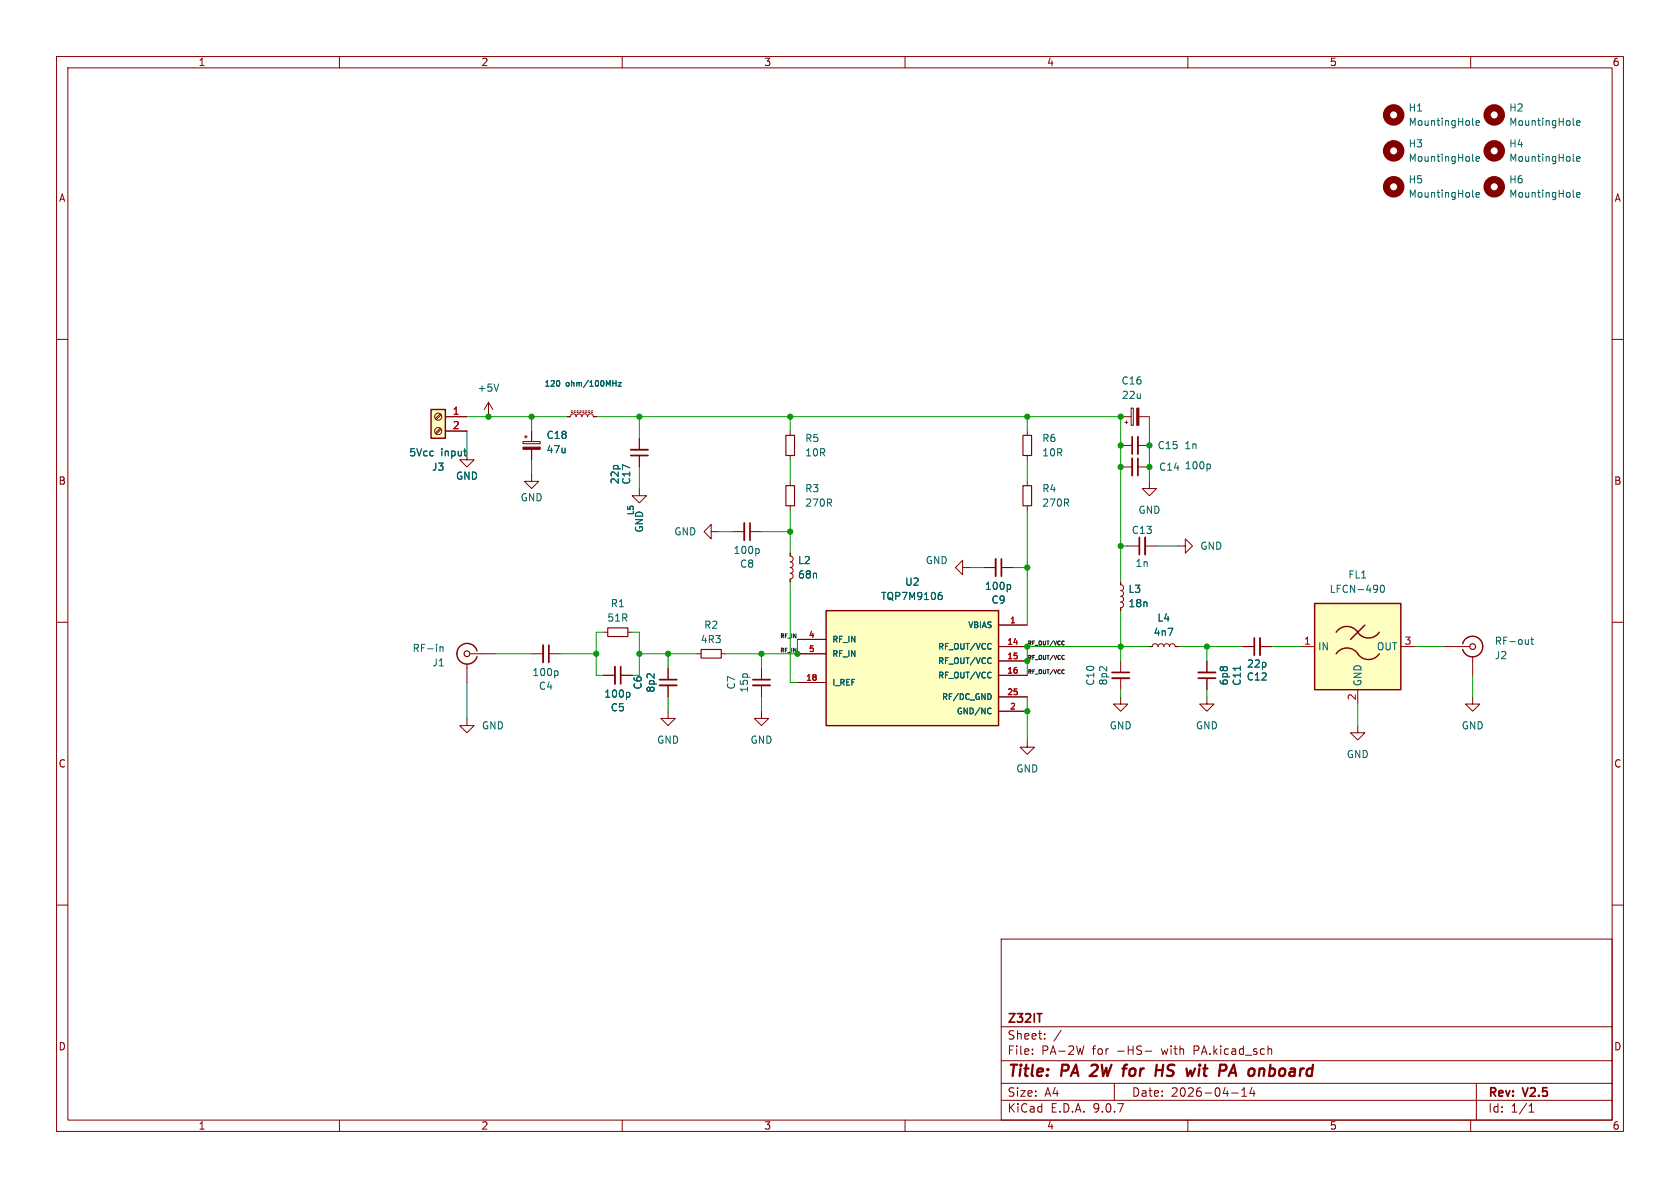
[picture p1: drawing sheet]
<svg xmlns="http://www.w3.org/2000/svg" width="297mm" height="210mm" viewBox="0 0 297 210" stroke-linecap="round" stroke-linejoin="round" font-family="sans-serif">
<g fill="none" stroke="#840000" stroke-width=".18">
<path d="M10 10h277v190h-277zM12 12h273v186h-273zM60 10v2M110 10v2M160 10v2M210 10v2M260 10v2M10 60h2M285 60h2M199.4 96.5h2M202.4 96.5h2.1M203.2 85.1v1.3h1.3l-1.3 1.2-1.3-1.2h1.3"/>
<path d="M208.3 96.5h1.2v-1.2l1.3 1.2-1.3 1.3v-1.3M10 110h2M123.2 115.6h.8M127.5 115.6h.8M198.1 102.9v.5l.4 .1 .1 .4-.1 .4-.4 .1 .3 .1 .2 .2-.1 .5-.4 .2 .4 .2 .1 .3-.1 .4-.4 .1 .4 .2 .1 .3-.1 .4-.4 .1v.6M203.2 114.3h.5l.2-.4 .3-.1 .4 .1 .1 .4 .2-.4 .3-.1 .4 .1 .1 .4 .2-.4 .3-.1 .4 .1 .2 .4 .1-.4 .4-.1 .3 .1 .2 .4h.5M255.3 114.3h4.5M260.3 116.1v3.3M285 110h2M181.6 130.8v1.3h1.3l-1.3 1.3-1.3-1.3h1.3M10 160h2M177 166h108v32h-108z"/>
<path d="M285 160h2M60 198v2M110 198v2M160 198v2M177 194.5h108M177 191.5h108M177 187.5h108M177 181.5h108M182.5 186.3v.1M182.5 185.5v.1M184.7 183.6v.1M184.7 182.8v.1"/>
<path d="M187.6 182.1l-1.3 2M191.6 184.9l-.4 1.5M197 191.5v3M202.5 185.8h1.1M210 198v2M217.7 193.2h1.2M219.5 193.8h.9M219.5 192.7l.5-.4v1.5M221.3 192.2l-.3 1.1h.9M221.7 192.8v1M224.6 185.4l.2 .2v.8M260 198v2"/>
<path d="M261 191.5v6.5M270.3 196.6h.9M270.3 195.5l.4-.4v1.5"/>
</g>
<g fill="none" stroke="#840000" stroke-width=".4">
<path d="M193.9 189.1l-1.3 1.1h1.3M199.1 188.2h.2M204.4 189.2h1.1M205.6 188.2l-.2 2M212 188.9l-.1 1.3M212.1 188.2v.2M212.1 188.2l-.1 .1 .1 .1M212.1 188.2l.1 .1-.1 .1M217.5 189.6h.9M218.1 188.2l.4 2M224.4 190.1l.5 .1M224.6 188.2l-.3 2"/>
<path d="M225.1 188.9l-.6 .1"/>
</g>
<path d="M201.4 95v3M183.3 179.2h.9" fill="none" stroke="#840000" stroke-width=".3"/>
<g fill="none" stroke="#840000" stroke-width=".2">
<path d="M124 114.8h3.5v1.5h-3.5z"/>
<circle cx="260.3" cy="114.3" r=".51"/>
</g>
<path d="M258.6 113.8a1.81 1.81 0 0 1 2.8-1 1.81 1.81 0 0 1 0 2.9 1.81 1.81 0 0 1-2.8-.9" fill="none" stroke="#840000" stroke-width=".25"/>
<path d="M270.2 113.1v.8M270.2 113.8h-.1M270.6 113.1h.5M270.8 112.6v1.1l.3 .2" fill="none" stroke="#006464" stroke-width=".18"/>
<path d="M202.4 95v3" fill="none" stroke="#840000" stroke-width=".33"/>
<path d="M232.4 106.7h15.2v15.2h-15.2z" fill="#ffffc2"/>
<path d="M232.4 106.7h15.2v15.2h-15.2zM236.2 111.8a2.35 2.35 0 0 1 4.1 .3 2.29 2.29 0 0 0 3.5-.3M236.2 115.6a2.35 2.35 0 0 1 4.1 .3 2.29 2.29 0 0 0 3.5-.3M241.3 110.5l-2.5 2.5" fill="none" stroke="#840000" stroke-width=".25"/>
<g fill="none" stroke="#840000" stroke-width=".18">
<path d="M92.5 78.1h3v.3h-3zM92.7 77.2h.5M93 77v.5M94 76.2v1.9M94 79.4v1.9M139.7 76.2v.8M181.6 76.2v.8M198.1 73.7h1.9M198.9 74.7h.5M199.1 74.4v.5M200 72.1h.4v3.1h-.4zM201.3 73.7h1.9"/>
<path d="M94 83.8v1.3h1.2l-1.2 1.3-1.3-1.3h1.3M125.7 94v-1.3l-1.2 1.3 1.2 1.3v-1.3h1.3M129.5 94h2.1M132.6 94h2M139.7 97.8v.5l.4 .1 .1 .4-.1 .4-.4 .1 .3 .1 .2 .2-.1 .5-.4 .2 .4 .2 .1 .3-.1 .4-.4 .2 .4 .1 .1 .3-.1 .4-.4 .2v.5M139.7 80.5v.8M181.6 80.5v.8M181.6 85.1v.8M181.6 89.4v.8M106.7 111.8h.7M111 111.8h.8M134.6 118.1v2"/>
<path d="M170.2 100.3v-1.2l-1.3 1.2 1.3 1.3v-1.3h1.2M174 100.3h2M177 100.3h2.1M229.9 114.3h2.5M247.6 114.3h2.6M118.1 125.7v1.3h1.3l-1.3 1.3-1.3-1.3h1.3M134.6 125.7v1.3h1.3l-1.3 1.3-1.3-1.3h1.3M134.6 121.2v2M198.1 123.2v1.3h1.3l-1.3 1.2-1.3-1.2h1.3M240 128.3v1.2h1.3l-1.3 1.3-1.2-1.3h1.2M240 121.9v2.6M260.3 123.2v1.3h1.3l-1.3 1.2-1.2-1.2h1.2"/>
</g>
<path d="M134 97l.2 .2v.4l-.2 .2M178.4 103.3l.3 .3v.3l-.3 .3M244.1 103.6l.2-.2a.68 .68 0 0 1 .5 .7 .68 .68 0 0 1-.5 .6l-.2-.1-.1-.4z" fill="none" stroke="#006464" stroke-width=".18"/>
<path d="M138.9 77h1.6v3.5h-1.6zM180.8 77h1.6v3.5h-1.6zM180.8 85.9h1.6v3.5h-1.6zM107.4 111h3.6v1.5h-3.6z" fill="none" stroke="#840000" stroke-width=".2"/>
<path d="M132.6 92.5v3M177 98.8v3.1M133.1 120.1h3" fill="none" stroke="#840000" stroke-width=".3"/>
<path d="M131.6 92.5v3M176 98.8v3.1M133.1 121.2h3" fill="none" stroke="#840000" stroke-width=".33"/>
<g fill="#840000" stroke="#840000" stroke-width=".18">
<path d="M201 72.1h.3v3.1h-.3z"/>
<path d="M92.5 79h3v.4h-3z"/>
</g>
<path d="M146 108h30.5v20.3h-30.5z" fill="#ffffc2"/>
<path d="M146 108h30.5v20.3h-30.5z" fill="none" stroke="#840000" stroke-width=".25"/>
<g fill="none" stroke="#840000" stroke-width=".18">
<path d="M86.4 71.1l-.8 1.3M86.4 71.1l.7 1.3M86.4 71.1v2.6M82.5 80v1.3h1.3l-1.3 1.3-1.2-1.3h1.2M141 113h5M141 115.6h5M176.5 110.5h5.1M176.5 114.3h5.1M176.5 116.8h5.1M176.5 119.4h5.1M141 120.7h5M176.5 123.2h5.1"/>
<path d="M176.5 125.7h5.1"/>
</g>
<path d="M88.2 67.9l-.4 1.3M166.1 105.2h.2l.3 .2-.1 .5-.4 .1M166.2 104.7h.3M175.2 113.8h.1M175.2 116.3v.1M175.2 118.9h.1M175.2 114.7h.1M175.2 117.2v.1M175.2 119.7v.1M175 122.7l.2 .4-.2 .5M175 125.2l.2 .1M175.2 126.1l-.2 .1" fill="none" stroke="#006464" stroke-width=".18"/>
<path d="M76.2 72.4h2.5v5.1h-2.5z" fill="#ffffc2"/>
<path d="M76.2 72.4h2.5v5.1h-2.5zM84.3 115.1a1.81 1.81 0 0 0-2.8-1 1.81 1.81 0 0 0 0 2.9 1.81 1.81 0 0 0 2.8-.9" fill="none" stroke="#840000" stroke-width=".25"/>
<g fill="none" stroke="#840000" stroke-width=".18">
<path d="M77.8 73.2l-.8 .8M77.8 75.7l-.8 .8M78 73.3l-.9 .9M78 75.9l-.9 .8M78.7 73.7h3.8M78.7 76.2h3.8M94 76.2v1.9M94 79.4v1.9M100.3 73.7h.5l.2-.4 .3-.1 .4 .1 .2 .4 .1-.4 .4-.1 .3 .1 .2 .4 .1-.4 .4-.1 .3 .1 .2 .4 .1-.4 .4-.1 .4 .1 .1 .4h.5M101 72.9h.2M101 72.6h.2M101.5 72.9h.2"/>
<path d="M101.5 72.6h.2M102 72.9h.2M102 72.6h.2M102.5 72.9h.2M102.5 72.6h.2M103 72.9h.3M103 72.6h.3M103.5 72.9h.3M103.5 72.6h.3M104 72.9h.3M104 72.6h.3M104.5 72.9h.3"/>
<path d="M104.5 72.6h.3M113 77.5v2M198.1 78.7h2.1M201.2 78.7h2M113 86.4v1.2h1.3l-1.3 1.3-1.2-1.3h1.2M113 80.5v2.1M139.7 85.1v.8M139.7 89.4v.8M139.7 97.8v.5M198.1 82.6h2.1M201.2 82.6h2M82.5 117.3v3.4"/>
<path d="M83.1 115.6h4.5M94 115.6h2M97 115.6h2.1M106.7 119.4h2M109.7 119.4h2.1M118.1 118.1v2M139.7 102.4v.5M141 115.6h5M141 113h5M174 100.3h2M176.5 119.4h5.1M176.5 114.3h5.1"/>
<path d="M176.5 110.5h5.1M176.5 116.8h5.1M177 100.3h2.1M198.1 102.9v.5M198.1 107.4v.6M198.1 116.8v2.1M198.1 119.9v2M203.2 114.3h.5M207.8 114.3h.5M213.4 116.8v2.1M213.4 119.9v2M219.7 114.3h2"/>
<path d="M222.8 114.3h2M82.5 127v1.3h1.3l-1.3 1.2-1.2-1.2h1.2M118.1 121.2v2M141 120.7h5M176.5 123.2h5.1M176.5 125.7h5.1M213.4 123.2v1.3h1.2l-1.2 1.2-1.3-1.2h1.3"/>
<circle cx="77.5" cy="73.7" r=".63"/>
<circle cx="77.5" cy="76.2" r=".63"/>
</g>
<g fill="none" stroke="#006464" stroke-width=".18">
<path d="M260.3 28.3l.2 .2M260.3 22l.2 .2M260.3 34.7l.2 .2M260.9 28.1l.6-.1v-.3h-.4l-.2 .2 .1 .6h.5M260.9 21.7l.6-.1v-.2l-.4-.1-.2 .2 .1 .6h.5M260.9 34.4l.6-.1v-.2l-.4-.1-.2 .2 .1 .6h.5M278.1 34.7l.2 .2M278.1 22l.2 .2M278.1 28.3l.2 .2M278.7 28.1l.6-.1v-.3h-.4l-.2 .2 .1 .6h.5M278.7 34.4l.6-.1v-.2l-.4-.1-.2 .2 .1 .6h.5M278.7 21.7l.6-.1v-.2l-.4-.1-.2 .2 .1 .6h.5"/>
<path d="M82 79.7h.5M98.9 67.5v.6M108.3 67.7h.6M108.9 67.3v1M109.3 67.6h.5l-.5 .7h.5M82.2 80.5l.3 .1M213.7 82l.3 .3v.3l-.3 .3M77.8 114.3v.9M77.8 114.4l.2-.1 .3 .1v.8M98.4 118.6l.3 .2v.4l-.3 .2M166.1 105.2h.2l.3 .2-.1 .5-.4 .1M166.2 104.7h.3"/>
<path d="M175.2 113.8h.1M175.2 116.3v.1M175.2 118.9h.1M175.2 114.7h.1M175.2 117.2v.1M175.2 119.7v.1M178.4 103.3l.3 .3v.3l-.3 .3M219.3 117.8v.7M111.1 122.4l.3 .2v.4l-.3 .2M175 122.7l.2 .4-.2 .5M175 125.2l.2 .1M175.2 126.1l-.2 .1"/>
</g>
<path d="M200.2 77.2v3.1M111.5 80.5h3.1M201.2 81v3.1M97 114v3.1M109.7 117.9v3M196.6 118.9h3M211.8 119.9h3.1M221.7 112.8v3M116.6 120.1h3" fill="none" stroke="#840000" stroke-width=".3"/>
<path d="M111.5 79.5h3.1M201.2 77.2v3.1M200.2 81v3.1M96 114v3.1M108.7 117.9v3M196.6 119.9h3M211.8 118.9h3.1M222.8 112.8v3M116.6 121.2h3" fill="none" stroke="#840000" stroke-width=".33"/>
<g fill="none" stroke="#840000" stroke-width=".2">
<path d="M138.9 85.9h1.6v3.5h-1.6z"/>
<circle cx="82.6" cy="115.6" r=".51"/>
</g>
<g fill="none" stroke="#840000" stroke-width="1.3">
<circle cx="246.4" cy="20.3" r="1.27"/>
<circle cx="246.4" cy="33" r="1.27"/>
<circle cx="246.4" cy="26.7" r="1.27"/>
<circle cx="264.2" cy="20.3" r="1.27"/>
<circle cx="264.2" cy="33" r="1.27"/>
<circle cx="264.2" cy="26.7" r="1.27"/>
</g>
<path d="M188.1 115.9h.1M188.1 113.3v.1M188.1 118.4v.1M188.1 116.5h.1M188.1 113.9v.1M188.1 119v.1" fill="none" stroke="#0f0f0f" stroke-width=".18"/>
<g fill="none" stroke="#009600" stroke-width=".18">
<path d="M82.5 73.7h17.8M82.5 76.2v3.8M94 73.7v2.5M105.4 73.7h92.7v29.2M113 73.7v3.8M139.7 73.7v2.5M181.6 73.7v2.5M203.2 73.7v11.4M94 81.3v2.5M113 82.6v3.8M127 94h2.5M134.6 94h5.1"/>
<path d="M139.7 81.3v3.8M139.7 90.2v7.6M181.6 81.3v3.8M181.6 90.2v20.3M198.1 96.5h1.3M204.5 96.5h3.8M87.6 115.6h6.4M99.1 115.6h6.3M106.7 111.8h-1.3v7.6h1.3M111.8 111.8h1.2v7.6M113 115.6h10.2M118.1 115.6v2.5"/>
<path d="M134.6 115.6v2.5M139.7 102.9v17.8h1.3M141 113v2.6h-12.7M171.4 100.3h2.6M179.1 100.3h2.5M198.1 108v8.8M203.2 114.3h-21.6v5.1M208.3 114.3h11.4M213.4 114.3v2.5M224.8 114.3h5.1M250.2 114.3h5.1M260.3 119.4v3.8"/>
<path d="M82.5 120.7v6.3M118.1 123.2v2.5M134.6 123.2v2.5M181.6 123.2v7.6M198.1 121.9v1.3M213.4 121.9v1.3M240 124.5v3.8"/>
</g>
<g fill="#009600" stroke="#009600" stroke-width=".18">
<circle cx="139.7" cy="73.7" r=".46"/>
<circle cx="139.7" cy="94" r=".46"/>
<circle cx="141" cy="115.6" r=".46"/>
<circle cx="134.6" cy="115.6" r=".46"/>
<circle cx="181.6" cy="114.3" r=".46"/>
<circle cx="198.1" cy="82.6" r=".46"/>
<circle cx="203.2" cy="82.6" r=".46"/>
<circle cx="203.2" cy="78.7" r=".46"/>
<circle cx="198.1" cy="96.5" r=".46"/>
<circle cx="181.6" cy="100.3" r=".46"/>
<circle cx="198.1" cy="73.7" r=".46"/>
<circle cx="198.1" cy="78.7" r=".46"/>
<circle cx="181.6" cy="73.7" r=".46"/>
<circle cx="113" cy="115.6" r=".46"/>
<circle cx="118.1" cy="115.6" r=".46"/>
<circle cx="94" cy="73.7" r=".46"/>
<circle cx="86.4" cy="73.7" r=".46"/>
<circle cx="105.4" cy="115.6" r=".46"/>
<circle cx="113" cy="73.7" r=".46"/>
<circle cx="213.4" cy="114.3" r=".46"/>
<circle cx="198.1" cy="114.3" r=".46"/>
<circle cx="181.6" cy="116.8" r=".46"/>
<circle cx="181.6" cy="125.7" r=".46"/>
</g>
<g font-size="2.8" fill="#840000">
<text x="178" y="190.9">Title:</text>
<text x="187.7" y="190.9">PA</text>
<text x="193.7" y="190.9">2W</text>
<text x="200.2" y="190.9">for</text>
<text x="206.7" y="190.9">HS</text>
<text x="213" y="190.9">wit</text>
<text x="219.6" y="190.9">PA</text>
<text x="225.6" y="190.9">onboard</text>
</g>
<g font-size="2.1" fill="#840000">
<text x="178" y="184">Sheet:</text>
<text x="178" y="181.2">Z32IT</text>
<text x="178" y="186.7">File:</text>
<text x="184.1" y="186.7">PA-2W</text>
<text x="193.2" y="186.7">for</text>
<text x="197.6" y="186.7">-HS-</text>
<text x="205.6" y="186.7">with</text>
<text x="211.4" y="186.7">PA.kicad_sch</text>
<text x="178" y="196.9">KiCad</text>
<text x="178" y="194.1">Size:</text>
<text x="184.7" y="194.1">A4</text>
<text x="185.7" y="196.9">E.D.A.</text>
<text x="193.3" y="196.9">9.0.7</text>
<text x="200" y="194.1">Date:</text>
<text x="207" y="194.1">2026-04-14</text>
<text x="263" y="194.3">Rev:</text>
<text x="263" y="196.9">Id:</text>
<text x="267.1" y="196.9">1/1</text>
<text x="269.4" y="194.3">V2.5</text>
</g>
<g font-size="1.8" fill="#840000">
<text x="35" y="11.9">1</text>
<text x="85" y="11.9">2</text>
<text x="135" y="11.9">3</text>
<text x="185" y="11.9">4</text>
<text x="235" y="11.9">5</text>
<text x="285" y="11.9">6</text>
<text x="10.3" y="35.9">A</text>
<text x="285.3" y="35.9">A</text>
<text x="10.3" y="85.9">B</text>
<text x="285.3" y="85.9">B</text>
<text x="10.3" y="135.9">C</text>
<text x="285.3" y="135.9">C</text>
<text x="10.3" y="185.9">D</text>
<text x="285.3" y="185.9">D</text>
<text x="35" y="199.9">1</text>
<text x="85" y="199.9">2</text>
<text x="135" y="199.9">3</text>
<text x="185" y="199.9">4</text>
<text x="235" y="199.9">5</text>
<text x="285" y="199.9">6</text>
</g>
<g font-size="1.8" fill="#006464">
<text x="248.9" y="19.9">H1</text>
<text x="248.9" y="22.5">MountingHole</text>
<text x="266.7" y="19.9">H2</text>
<text x="266.7" y="22.5">MountingHole</text>
<text x="248.9" y="26.3">H3</text>
<text x="248.9" y="28.8">MountingHole</text>
<text x="266.7" y="26.3">H4</text>
<text x="266.7" y="28.8">MountingHole</text>
<text x="248.9" y="32.6">H5</text>
<text x="248.9" y="35.2">MountingHole</text>
<text x="266.7" y="32.6">H6</text>
<text x="266.7" y="35.2">MountingHole</text>
<text x="84.3" y="69.4">+5V</text>
<text x="198.2" y="68.2">C16</text>
<text x="198.2" y="70.7">22u</text>
<text x="96.5" y="77.8">C18</text>
<text x="72.3" y="80.9">5Vcc</text>
<text x="76.3" y="83.4">J3</text>
<text x="77.9" y="80.9">input</text>
<text x="96.5" y="80.3">47u</text>
<text x="142.2" y="78.3">R5</text>
<text x="142.2" y="80.9">10R</text>
<text x="184.2" y="78.3">R6</text>
<text x="184.2" y="80.9">10R</text>
<text x="204.6" y="79.6">C15</text>
<text x="204.8" y="83.4">C14</text>
<text x="209.3" y="79.6">1n</text>
<text x="209.3" y="83.2">100p</text>
<text x="80.5" y="85">GND</text>
<text x="91.9" y="88.8">GND</text>
<text x="109.6" y="85.7" transform="rotate(-90 109.6 85.7)">22p</text>
<text x="111.6" y="85.8" transform="rotate(-90 111.6 85.8)">C17</text>
<text x="142.2" y="87.2">R3</text>
<text x="142.2" y="89.8">270R</text>
<text x="184.2" y="87.2">R4</text>
<text x="184.2" y="89.8">270R</text>
<text x="113.9" y="94.3" transform="rotate(-90 113.9 94.3)">GND</text>
<text x="119.1" y="94.8">GND</text>
<text x="200" y="94.6">C13</text>
<text x="201.2" y="91">GND</text>
<text x="129.6" y="98.1">100p</text>
<text x="130.7" y="100.5">C8</text>
<text x="141" y="99.9">L2</text>
<text x="163.6" y="99.9">GND</text>
<text x="200.6" y="100.4">1n</text>
<text x="212.1" y="97.4">GND</text>
<text x="107.9" y="107.5">R1</text>
<text x="141" y="102.5">68n</text>
<text x="155.7" y="106.3">TQP7M9106</text>
<text x="159.9" y="103.7">U2</text>
<text x="174" y="104.5">100p</text>
<text x="175.2" y="106.9">C9</text>
<text x="199.4" y="105">L3</text>
<text x="199.4" y="107.5">18n</text>
<text x="235" y="105">LFCN-490</text>
<text x="238.3" y="102.5">FL1</text>
<text x="107.3" y="110.1">51R</text>
<text x="123.8" y="113.9">4R3</text>
<text x="124.4" y="111.4">R2</text>
<text x="203.9" y="112.6">4n7</text>
<text x="204.5" y="110.1">L4</text>
<text x="72.8" y="115.5">RF-in</text>
<text x="76.3" y="118">J1</text>
<text x="94" y="119.7">100p</text>
<text x="220.4" y="118.2">22p</text>
<text x="232.9" y="115.2">IN</text>
<text x="243.3" y="115.2">OUT</text>
<text x="264.2" y="116.7">J2</text>
<text x="264.2" y="114.2">RF-out</text>
<text x="95.2" y="122.1">C4</text>
<text x="106.7" y="123.5">100p</text>
<text x="107.9" y="125.9">C5</text>
<text x="113.6" y="122" transform="rotate(-90 113.6 122)">C6</text>
<text x="115.9" y="122.5" transform="rotate(-90 115.9 122.5)">8p2</text>
<text x="130.1" y="122" transform="rotate(-90 130.1 122)">C7</text>
<text x="132.4" y="122.5" transform="rotate(-90 132.4 122.5)">15p</text>
<text x="193.6" y="121.3" transform="rotate(-90 193.6 121.3)">C10</text>
<text x="195.9" y="121.3" transform="rotate(-90 195.9 121.3)">8p2</text>
<text x="217.3" y="121.3" transform="rotate(-90 217.3 121.3)">6p8</text>
<text x="219.6" y="121.3" transform="rotate(-90 219.6 121.3)">C11</text>
<text x="220.3" y="120.5">C12</text>
<text x="240.9" y="121.4" transform="rotate(-90 240.9 121.4)">GND</text>
<text x="85.1" y="129.1">GND</text>
<text x="116.1" y="131.7">GND</text>
<text x="132.6" y="131.7">GND</text>
<text x="196.1" y="129.1">GND</text>
<text x="211.3" y="129.1">GND</text>
<text x="258.3" y="129.1">GND</text>
<text x="179.6" y="136.8">GND</text>
<text x="238" y="134.2">GND</text>
</g>
<g font-size="1.8" fill="#a90000">
<text x="79.9" y="73.4">1</text>
<text x="79.9" y="75.9">2</text>
<text x="230.4" y="114">1</text>
<text x="248.2" y="114">3</text>
<text x="239.8" y="123.9" transform="rotate(-90 239.8 123.9)">2</text>
</g>
<g font-size="1.4" fill="#006464">
<text x="96.2" y="68.5">120</text>
<text x="100" y="68.5">ohm/100MHz</text>
<text x="112.2" y="91.2" transform="rotate(-90 112.2 91.2)">L5</text>
<text x="147.1" y="113.8">RF_IN</text>
<text x="171.1" y="111.2">VBIAS</text>
<text x="147.1" y="116.3">RF_IN</text>
<text x="165.7" y="115">RF_OUT/VCC</text>
<text x="165.7" y="117.6">RF_OUT/VCC</text>
<text x="147.1" y="121.4">I_REF</text>
<text x="165.7" y="120.1">RF_OUT/VCC</text>
<text x="166.4" y="123.9">RF/DC_GND</text>
<text x="169" y="126.5">GND/NC</text>
</g>
<g font-size="1.4" fill="#a90000">
<text x="142.9" y="112.8">4</text>
<text x="178.5" y="110.2">1</text>
<text x="142.9" y="115.3">5</text>
<text x="178" y="114">14</text>
<text x="178" y="116.6">15</text>
<text x="178" y="119.1">16</text>
<text x="142.4" y="120.4">18</text>
<text x="178" y="122.9">25</text>
<text x="178.5" y="125.5">2</text>
</g>
<g font-size="1" fill="#0f0f0f">
<text x="137.8" y="112.8">RF_IN</text>
<text x="137.8" y="115.4">RF_IN</text>
<text x="181.6" y="116.6">RF_OUT/VCC</text>
<text x="181.6" y="114.1">RF_OUT/VCC</text>
<text x="181.6" y="119.2">RF_OUT/VCC</text>
</g>
</svg>
